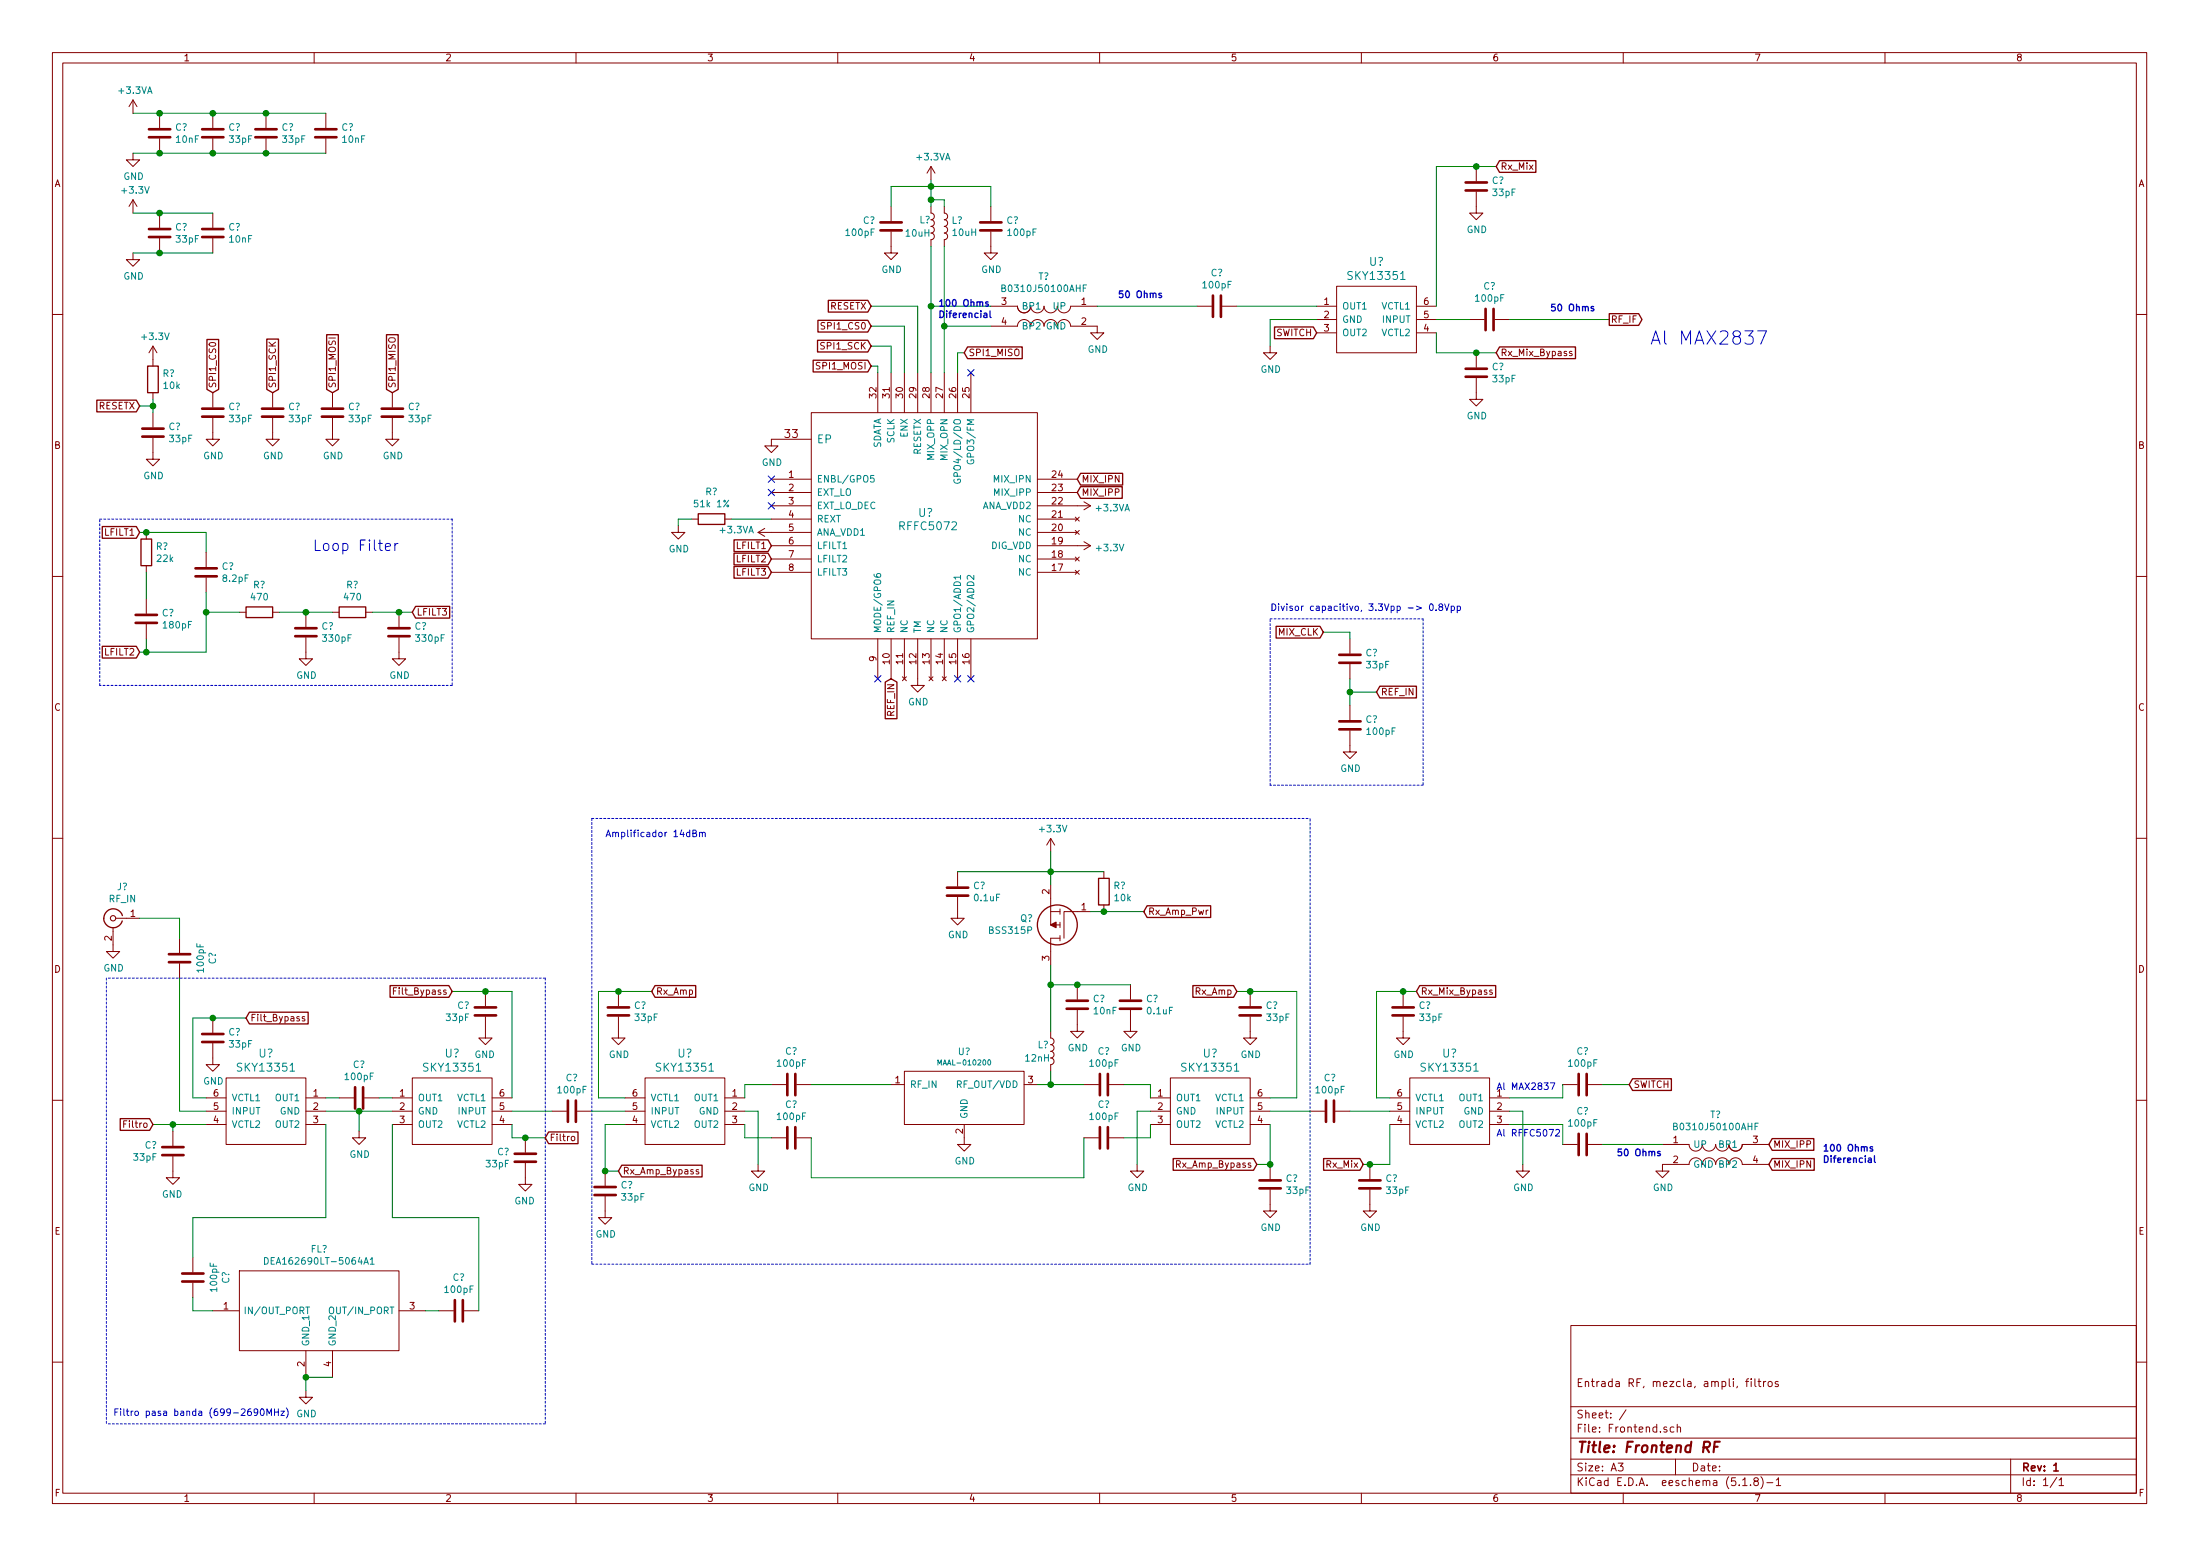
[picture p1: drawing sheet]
<svg xmlns="http://www.w3.org/2000/svg" width="420mm" height="297mm" viewBox="0 0 420 297" stroke-linecap="round" stroke-linejoin="round" font-family="sans-serif">
<g fill="none" stroke="#840000" stroke-width=".19">
<path d="M10 10h400v277h-400zM12 12h396v273.1h-396zM25.4 19.1l-.8 1.3M25.4 19.1v2.5M25.4 19.1l.8 1.3M60 10v2M110 10v2M160 10v2M210 10v2M260 10v2M310 10v2M360 10v2"/>
<path d="M25.4 29.2v1.3h1.3l-1.3 1.3-1.3-1.3h1.3M25.4 38.1v2.6M25.4 38.1l-.8 1.3M25.4 38.1l.8 1.3M30.5 21.6v2.8M30.5 26.5v2.7M40.6 21.6v2.8M40.6 26.5v2.7M50.8 21.6v2.8M50.8 26.5v2.7M62.2 21.6v2.8M62.2 26.5v2.7"/>
<path d="M170.2 39.4v2.8M177.8 39.4v1.3a.63 .63 0 0 1 .6 .6 .63 .63 0 0 1-.6 .6 .63 .63 0 0 1 .6 .7 .63 .63 0 0 1-.6 .6 .63 .63 0 0 1 .6 .7 .63 .63 0 0 1-.6 .6 .63 .63 0 0 1 .6 .6 .63 .63 0 0 1-.6 .7v1.2M177.8 31.8v2.5M177.8 31.8l-.8 1.3M177.8 31.8l.8 1.3M180.3 39.4v1.3a.63 .63 0 0 1 .7 .6 .63 .63 0 0 1-.7 .6 .63 .63 0 0 1 .7 .7 .63 .63 0 0 1-.7 .6 .63 .63 0 0 1 .7 .7 .63 .63 0 0 1-.7 .6 .63 .63 0 0 1 .7 .6 .63 .63 0 0 1-.7 .7v1.2M189.2 39.4v2.8M281.9 36.6v4.1h1.3l-1.3 1.2-1.2-1.2h1.2M281.9 31.8v2.8M25.4 48.3v1.3h1.3l-1.3 1.2-1.3-1.2h1.3M30.5 40.7v2.8M30.5 45.5v2.8"/>
<path d="M40.6 40.7v2.8M40.6 45.5v2.8M170.2 44.2v4.1h1.2l-1.2 1.3-1.3-1.3h1.3M189.2 58.5h5.1a1.27 1.27 0 0 0 1.3 1.2 1.27 1.27 0 0 0 1.2-1.2 1.27 1.27 0 0 0 1.3 1.2 1.27 1.27 0 0 0 1.3-1.2 1.27 1.27 0 0 0 1.3 1.2 1.27 1.27 0 0 0 1.2-1.2 1.27 1.27 0 0 0 1.3 1.2 1.27 1.27 0 0 0 1.3-1.2h5M189.2 44.2v4.1h1.3l-1.3 1.3-1.2-1.3h1.2M228.6 58.5h2.8M233.4 58.5h2.8M251.5 58.5h3.8M255.3 54.6h15.2v12.7h-15.2zM270.5 58.5h3.8M10 60h2M29.2 66.1l-.8 1.2"/>
<path d="M29.2 66.1v3.8M29.2 75v1.2M29.2 78.8v2.8M29.2 66.1l.8 1.2M40.6 79.8v4.1h1.3l-1.3 1.2-1.2-1.2h1.2M40.6 75v2.8M52.1 79.8v4.1h1.2l-1.2 1.2-1.3-1.2h1.3M52.1 75v2.8M63.5 79.8v4.1h1.3l-1.3 1.2-1.3-1.2h1.3M63.5 75v2.8M74.9 79.8v4.1h1.3l-1.3 1.2-1.2-1.2h1.2M74.9 75v2.8"/>
<path d="M154.9 78.8h43.2v43.2h-43.2zM157.5 61.6h-.5l-.2 .1 .1 .4 .6 .2v.3l-.2 .2h-.5M167.6 71.2v7.6M170.2 71.2v7.6M172.7 71.2v7.6M175.3 71.2v7.6M177.8 71.2v7.6M180.3 71.2v7.6M182.9 71.2v7.6M185.4 71.2v7.6M189.2 62.3h5.1a1.27 1.27 0 0 1 1.3-1.3 1.27 1.27 0 0 1 1.2 1.3 1.27 1.27 0 0 1 1.3-1.3 1.27 1.27 0 0 1 1.3 1.3M201.9 62.3a1.27 1.27 0 0 1 1.3-1.3 1.27 1.27 0 0 1 1.3 1.3h5v1.2h1.3l-1.3 1.3-1.2-1.3h1.2"/>
<path d="M242.6 66.1v1.2h1.2l-1.2 1.3-1.3-1.3h1.3M251.5 61h3.8M251.5 63.5h3.8M270.5 61h3.8M270.5 63.5h3.8M280.7 61h2.8M281.9 72.2v4h1.3l-1.3 1.3-1.2-1.3h1.2M281.9 67.3v2.8M285.5 61h2.8M300.2 67.1h-.3l-.2 .1 .1 .2 .4 .1v.4h-.5M408 60h2M29.2 83.6v4.1h1.3l-1.3 1.2-1.3-1.2h1.3"/>
<path d="M132.1 99.1h1.2M138.4 99.1h1.3M147.3 91.5h7.6M147.3 94h7.6M147.3 99.1h7.6M147.3 96.6h7.6M154.9 83.9h-7.6v1.2h1.3l-1.3 1.3-1.3-1.3h1.3M198.1 91.5h7.6M198.1 94h7.6M198.1 99.1h7.6M198.1 96.6h10.2M205.4 98.7l.7 .8"/>
<path d="M206.1 98.7l-.7 .8M207 95.8l1.3 .8M208.3 96.6l-1.3 .7M10 110h2M27.9 101.6v1.3M27.9 108v1.3M27.9 114.3v2.8M27.9 119.2v2.8M39.4 105.4v2.8M39.4 110.3v2.8M45.7 116.9h1.3M52.1 116.9h1.2"/>
<path d="M58.4 116.9v2.8M63.5 116.9h1.3M69.8 116.9h1.3M76.2 116.9v2.8M129.5 100.4v1.2h1.3l-1.3 1.3-1.2-1.3h1.2M144.8 101.6l1.2 .8M144.8 101.6h10.1M146 100.9l-1.2 .7M147.3 109.3h7.6M147.3 106.7h7.6M147.3 104.2h7.6M198.1 101.6h7.6"/>
<path d="M198.1 109.3h7.6M198.1 106.7h7.6M198.1 104.2h10.2M205.4 108.9l.7 .7M205.4 106.3l.7 .8M205.4 101.3l.7 .7M206.1 108.9l-.7 .7M206.1 106.3l-.7 .8M206.1 101.3l-.7 .7M207 103.4l1.3 .8M208.3 104.2l-1.3 .7M408 110h2"/>
<path d="M58.4 121.7v4.1h1.3l-1.3 1.2-1.3-1.2h1.3M76.2 121.7v4.1h1.3l-1.3 1.2-1.3-1.2h1.3M167.6 122v7.6M170.2 122v7.6M172.3 129.2l.8 .8M172.7 122v7.6M173.1 129.2l-.8 .8M175.3 122v8.8h1.2l-1.2 1.3-1.3-1.3h1.3M177.4 129.2l.8 .8M177.8 122v7.6M178.2 129.2l-.8 .8M180 129.2l.7 .8"/>
<path d="M180.3 122v7.6M180.7 129.2l-.7 .8M182.9 122v7.6M185.4 122v7.6M257.8 139.5v4h1.3l-1.3 1.3-1.3-1.3h1.3M257.8 122v2.8M257.8 126.8v2.8M257.8 134.7v2.8M10 160h2M21.6 177.1v4.5h1.3l-1.3 1.3-1.3-1.3h1.3M22.1 175.3h4.6M34.3 179.1v2.8"/>
<path d="M182.9 171.2v4.1h1.2l-1.2 1.3-1.3-1.3h1.3M182.9 166.4v2.8M200.7 160.1v2.5M200.7 168.9v7.7h1.7M200.7 174h1.7M200.7 160.1l-.8 1.2M200.7 160.1l.7 1.2M202.4 179.1h-1.7v5.1M202.4 173.5v1M202.4 176.1v1M202.4 178.6v1M208.3 174h-5.1v5.1"/>
<path d="M210.8 166.4v1.3M210.8 172.8v1.2M230.7 173.7l-.3 .3M408 160h2M34.3 183.9v2.8M40.6 199.2v4h1.3l-1.3 1.3-1.2-1.3h1.2M40.6 194.3v2.8M58.2 194.1h-.3l-.2 .1 .1 .2 .4 .1v.4h-.5M75.1 189.2h.5M75.7 188.6h-.6v1.2M92.7 194.1v4.1h-1.3l1.3 1.2 1.3-1.2h-1.3M92.7 189.3v2.8"/>
<path d="M118.1 194.1v4.1h1.3l-1.3 1.2-1.3-1.2h1.3M118.1 189.3v2.8M200.7 196.9v1.3a.63 .63 0 0 1 .6 .6 .63 .63 0 0 1-.6 .6 .63 .63 0 0 1 .6 .7 .63 .63 0 0 1-.6 .6 .63 .63 0 0 1 .6 .6 .63 .63 0 0 1-.6 .7 .63 .63 0 0 1 .6 .6 .63 .63 0 0 1-.6 .6v1.3M205.7 192.8v4.1h1.3l-1.3 1.3-1.2-1.3h1.2M205.7 188v2.8M215.9 192.8v4.1h1.3l-1.3 1.3-1.3-1.3h1.3M215.9 188v2.8M238.8 194.1v4.1h1.2l-1.2 1.2-1.3-1.2h1.3M238.8 189.3v2.8M268 194.1v4.1h1.2l-1.2 1.2-1.3-1.2h1.3M268 189.3v2.8M285 189h-.3l-.2 .2 .1 .1 .4 .2v.3h-.5"/>
<path d="M10 210h2M33 215.9v2.8M39.4 209.6h3.8M39.4 212.1h3.8M39.4 214.7h3.8M43.2 205.8h15.2v12.7h-15.2zM58.4 209.6h3.8M58.4 212.1h3.8M58.4 214.7h3.8M64.8 209.6h2.8M68.6 215.9v1.3h1.2l-1.2 1.3-1.3-1.3h1.3M69.6 209.6h2.8"/>
<path d="M74.9 209.6h3.8M74.9 212.1h3.8M74.9 214.7h3.8M78.7 205.8h15.3v12.7h-15.3zM94 209.6h3.8M94 212.1h3.8M94 214.7h3.8M100.3 217.2v2.8M105.4 212.1h2.8M109.2 217l.3-.1 .3 .3-.1 .5-.4 .1-.2-.3zM110.2 212.1h2.8M119.4 209.6h3.8"/>
<path d="M119.4 212.1h3.8M119.4 214.7h3.8M123.2 205.8h15.2v12.7h-15.2zM138.4 209.6h3.8M138.4 212.1h3.8M138.4 214.7h3.8M147.3 207h2.8M147.3 217.2h2.8M152.1 207h2.8M152.1 217.2h2.8M170.2 207h2.5M172.7 204.5h22.9v10.2h-22.9z"/>
<path d="M184.1 214.7v3.8h1.3l-1.3 1.2-1.2-1.2h1.2M195.6 207h2.5M207 207h2.8M207 217.2h2.8M211.8 207h2.8M211.8 217.2h2.8M219.7 209.6h3.8M219.7 212.1h3.8M219.7 214.7h3.8M223.5 205.8h15.3v12.7h-15.3zM238.8 209.6h3.8M238.8 212.1h3.8"/>
<path d="M238.8 214.7h3.8M250.2 212.1h2.8M255 212.1h2.8M265.4 209.6h3.8M265.4 212.1h3.8M265.4 214.7h3.8M269.2 205.8h15.3v12.7h-15.3zM284.5 209.6h3.8M284.5 212.1h3.8M284.5 214.7h3.8M298.4 207h2.8M298.4 218.5h2.8"/>
<path d="M303.3 207h2.8M303.3 218.5h2.8M317.5 218.5h5.1a1.27 1.27 0 0 0 1.2 1.2 1.27 1.27 0 0 0 1.3-1.2 1.27 1.27 0 0 0 1.3 1.2 1.27 1.27 0 0 0 1.3-1.2 1.27 1.27 0 0 0 1.2 1.2 1.27 1.27 0 0 0 1.3-1.2 1.27 1.27 0 0 0 1.3 1.2 1.27 1.27 0 0 0 1.2-1.2h5.1M408 210h2M33 220.8v4h-1.3l1.3 1.3 1.3-1.3h-1.3M100.3 222v4.1h-1.2l1.2 1.3 1.3-1.3h-1.3M115.6 228.4v4h1.2l-1.2 1.3-1.3-1.3h1.3M115.6 223.6v2.8M133.4 223.3h-.3l-.2 .2 .1 .1 .4 .2v.3h-.5M144.8 222.3v1.3h1.2l-1.2 1.2-1.3-1.2h1.3M217.2 222.3v1.3h1.2l-1.2 1.2-1.3-1.2h1.3M238.9 222.1l-.3-.1-.2 .2v.2l.5 .1v.3h-.5"/>
<path d="M242.6 227.1v4.1h1.2l-1.2 1.2-1.3-1.2h1.3M242.6 222.3v2.8M261.6 227.1v4.1h1.3l-1.3 1.2-1.3-1.2h1.3M261.6 222.3v2.8M290.8 222.3v1.3h1.3l-1.3 1.2-1.2-1.2h1.2M325.1 222.3a1.27 1.27 0 0 0-1.3-1.3 1.27 1.27 0 0 0-1.2 1.3h-5.1v1.3h1.3l-1.3 1.2-1.3-1.2h1.3M327.7 222.3a1.27 1.27 0 0 1 1.2-1.3 1.27 1.27 0 0 1 1.3 1.3 1.27 1.27 0 0 1 1.3-1.3 1.27 1.27 0 0 1 1.2 1.3h5.1M36.8 240.1v2.8M36.8 244.9v2.8M40.6 250.2h5.1M45.7 242.6h30.5v15.2h-30.5zM58.4 257.8v5.1"/>
<path d="M63.5 257.8v5.1M76.2 250.2h5.1M83.8 250.2h2.8M88.6 250.2h2.8M300 253h108v32.1h-108zM10 260h2M58.4 265.5v1.2h1.3l-1.3 1.3-1.3-1.3h1.3M300 278.5h108M300 274.5h108M300 268.5h108M309 279.3h1l-.5 .6 .4 .1v.7l-.2 .1-.7-.1M310.5 269.1l-1.2 2"/>
<path d="M318.3 272.5l-.3-.1-.2 .2v.2l.5 .2v.3h-.5M319.7 272.5l-.4-.1-.3 .3 .1 .6h.6M320 278.5v3M320.3 272.5l.2-.1 .4 .1 .1 .9M320.3 271.9v1.5M333.4 263.7h.6M334 263.2l-.3 .1-.1 .1v1.3M334.4 263.2v.2M334.4 263.7v1M335.2 263.2v1.3l.2 .2M335.7 263.7h.6M335.9 263.2v1.3l.4 .2"/>
<path d="M336.8 263.7v1M337.2 263.7l-.4 .3M337.7 263.8l.2-.1 .5 .1v.8l-.2 .1-.5-.1zM339.6 263.8a.37 .37 0 0 0-.6 .1l.1 .2 .5 .2v.1l-.2 .3-.4-.1M384 278.5v6.6M408 260h2M60 285.1v1.9M110 285.1v1.9M160 285.1v1.9M210 285.1v1.9M260 285.1v1.9M300 281.5h108"/>
<path d="M310 285.1v1.9M332.8 282.5l.4-.4v1.5M332.8 283.6h.9M334.3 283.5v.1M335.2 282.7l-.3-.2 .1-.2 .2-.2 .5 .1 .1 .2-.1 .2-.5 .1-.3 .3 .1 .5 .2 .1h.3l.3-.3v-.3l-.3-.3M336.3 281.9a1.71 1.71 0 0 1 0 2.3M337.4 283h1.2M339.2 282.5l.4-.4v1.5M339.2 283.6h.9M360 285.1v1.9M392.8 282l-1.3 2M393.2 282.5l.5-.4v1.5"/>
<path d="M393.2 283.6h.9"/>
</g>
<path d="M392.2 279.7l.5-.4v1.5M392.2 280.8h.9" fill="none" stroke="#840000" stroke-width=".3"/>
<path d="M325.3 276.3h.8a.57 .57 0 0 0 .5-.5 .57 .57 0 0 0-.3-.6h-.8l-.3 2M327.4 276.2h.6M328.4 275.2h-.9l-.2 2" fill="none" stroke="#840000" stroke-width=".41"/>
<g fill="none" stroke="#840000" stroke-width=".51">
<path d="M28.4 26.2h4.1M28.4 24.7h4.1M38.6 26.2h4.1M38.6 24.7h4.1M48.8 26.2h4M48.8 24.7h4M60.2 26.2h4.1M60.2 24.7h4.1M279.9 36.4h4.1M279.9 34.8h4.1M28.4 45.2h4.1M28.4 43.7h4.1"/>
<path d="M38.6 45.2h4.1M38.6 43.7h4.1M168.1 44h4.1M168.1 42.5h4.1M187.2 44h4.1M187.2 42.5h4.1M231.6 56.4v4.1M233.2 56.4v4.1M283.7 59v4M285.2 59v4M38.6 79.5h4.1M38.6 78h4.1"/>
<path d="M50 79.5h4.1M50 78h4.1M61.5 79.5h4M61.5 78h4M72.9 79.5h4.1M72.9 78h4.1M279.9 71.9h4.1M279.9 70.4h4.1M27.2 83.3h4M27.2 81.8h4M25.9 118.9h4.1M25.9 117.4h4.1"/>
<path d="M37.3 110h4.1M37.3 108.5h4.1M56.4 119.9h4.1M74.2 119.9h4M56.4 121.4h4.1M74.2 121.4h4M255.8 139.2h4M255.8 137.7h4M255.8 126.5h4M255.8 125h4M180.8 171h4.1M180.8 169.5h4.1"/>
<path d="M32.3 182.2h4M32.3 183.7h4M38.6 198.9h4.1M38.6 197.4h4.1M90.7 193.8h4M90.7 192.3h4M116.1 193.8h4M116.1 192.3h4M203.7 192.6h4.1M203.7 191h4.1M213.9 192.6h4M213.9 191h4"/>
<path d="M236.7 193.8h4.1M236.7 192.3h4.1M265.9 193.8h4.1M265.9 192.3h4.1M31 219h4.1M67.8 207.6v4M69.3 207.6v4M108.5 210.1v4.1M110 210.1v4.1M150.4 205v4.1M150.4 215.2v4M151.9 205v4.1"/>
<path d="M151.9 215.2v4M210.1 205v4.1M210.1 215.2v4M211.6 205v4.1M211.6 215.2v4M253.2 210.1v4.1M254.8 210.1v4.1M301.5 205v4.1M301.5 216.4v4.1M303 205v4.1M303 216.4v4.1M31 220.5h4.1"/>
<path d="M98.3 221.8h4.1M98.3 220.3h4.1M113.5 228.1h4.1M113.5 226.6h4.1M240.5 226.9h4.1M240.5 225.3h4.1M259.6 226.9h4.1M259.6 225.3h4.1M34.8 243.1h4.1M34.8 244.6h4.1M86.9 248.2v4.1M88.4 248.2v4.1"/>
</g>
<g fill="none" stroke="#008484" stroke-width=".19">
<path d="M191.3 55h.6v-.5l-.6-.1v1.3h.5l.3-.3v-.2l-.3-.2M206.9 55h.4M207.5 54.4h-.6v1.3M267.5 53.4h.9M166.9 90.8h-.6l-.1 .6 .2-.2 .5 .1v.6l-.2 .1-.5-.1M182.2 91.5a.59 .59 0 0 0 .6 .8 .59 .59 0 0 0 .6-.8h-.5v.2M184.8 87.8a.59 .59 0 0 0 .6 .8 .59 .59 0 0 0 .5-.8h-.5v.2M166.9 109.6l.1 .4a.87 .87 0 0 0 1.2 0l-.1-.5h-.6l-.1 .5 .3 .2M183.4 110.2h-1.2l.3 .4M183.4 109.8v.8M186 109.8v.8l-.9-.8-.4 .3 .1 .5M55.4 204.5h.9"/>
<path d="M91 204.5h.8M135.4 204.5h.9M179.1 203.3v-1l.4 .7 .3-.7v1M188.8 202.4l.1-.1a.53 .53 0 0 1 .3 .5 .53 .53 0 0 1-.3 .5 .68 .68 0 0 1-.1-.9zM235.7 204.5h.9M281.5 204.5h.8M319.6 215h.6v-.5l-.6-.1v1.3h.5l.3-.2v-.2l-.3-.3M335.2 215h.4M335.8 214.4h-.6v1.3M50.5 240.1a.64 .64 0 0 1 .7 .6 .64 .64 0 0 1-.7 .6zM58.4 249.5h.7M62.9 249.7l.3-.2a.44 .44 0 0 1 .5 .4v.7l-.5 .2-.3-.2z"/>
<path d="M69.5 241.3l.4-1.2 .5 1.2M70.7 240.4l.4-.3v1.2M70.7 241.3h.8"/>
</g>
<g fill="none" stroke="#840000" stroke-width=".25">
<path d="M286.4 30.7h6.9v2.2h-6.9l-.7-1.1zM158.2 57.3h7.5l.7 1.2-.7 1.1h-7.5zM307.3 59.9h5.7l.6 1.1-.6 1.1h-5.7zM18.5 76.4h7.5l.7 1.1-.7 1.1h-7.5zM28.2 69.9h2v5.1h-2zM39.5 64.8h2.3v9.5l-1.2 .7-1.1-.7zM51 64.7h2.2v9.6l-1.1 .7-1.1-.7zM62.4 63.9h2.2v10.4l-1.1 .7-1.1-.7zM73.8 63.9h2.2v10.4l-1.1 .7-1.1-.7zM155.3 68.8h10.4l.7 1.1-.7 1.1h-10.4zM156.1 65h9.6l.7 1.1-.7 1.1h-9.6zM156.2 61.1h9.5l.7 1.2-.7 1.1h-9.5z"/>
<path d="M184.8 66.2h10.4v2.3h-10.4l-.7-1.2zM243.4 62.4h7.4l.7 1.1-.7 1.2h-7.4zM286.4 66.2h14.5v2.3h-14.5l-.7-1.2zM133.3 98.1h5.1v2h-5.1zM206.4 90.4h8v2.2h-8l-.7-1.1zM206.4 92.9h7.9v2.2h-7.9l-.7-1.1zM19.5 100.5h6.5l.7 1.1-.7 1.2h-6.5zM26.9 102.9h2.1v5.1h-2.1zM47 115.9h5.1v2h-5.1zM64.8 115.9h5v2h-5zM79.4 115.8h6.5v2.2h-6.5l-.7-1.1zM140.2 103.1h6.5l.6 1.1-.6 1.1h-6.5z"/>
<path d="M140.2 105.6h6.5l.6 1.1-.6 1.1h-6.5zM140.2 108.1h6.5l.6 1.2-.6 1.1h-6.5zM243.7 119.6h8.4l.6 1.1-.6 1.1h-8.4zM19.5 123.4h6.5l.7 1.1-.7 1.1h-6.5zM169.1 130.2l1.1-.6 1.1 .6v7h-2.2zM263.5 131h7v2.2h-7l-.6-1.1zM23.4 174.8a1.8 1.8 0 0 0-2.8-1 1.8 1.8 0 0 0 0 2.9 1.8 1.8 0 0 0 2.7-.9M209.8 167.7h2v5.1h-2zM219.1 172.9h12.1v2.2h-12.1l-.7-1.1zM47.6 193.2h11.3v2.3h-11.3l-.6-1.2zM74.5 188.1h11.2l.7 1.2-.7 1.1h-11.2zM125.1 188.1h7.8v2.3h-7.8l-.6-1.1z"/>
<path d="M227.8 188.1h7.8l.6 1.2-.6 1.1h-7.8zM271.1 188.1h14.5v2.3h-14.5l-.6-1.1zM23 213.5h5.6l.6 1.2-.6 1.1h-5.6zM104.8 216.1h5.6v2.2h-5.6l-.7-1.1zM311.8 205.9h7.4v2.3h-7.4l-.7-1.2zM338.5 217.4h7.9v2.2h-7.9l-.7-1.1zM118.7 222.4h15.4v2.3h-15.4l-.6-1.1zM224.1 221.2h15.3l.6 1.1-.6 1.1h-15.3zM252.8 221.2h6.9l.6 1.1-.6 1.1h-6.9zM338.5 221.2h8v2.2h-8l-.7-1.1z"/>
<circle cx="201.9" cy="176.6" r="3.8"/>
</g>
<path d="M200.7 176.6l1-.5v1z" fill="#840000" stroke="#840000" stroke-width=".25"/>
<circle cx="21.6" cy="175.3" r=".51" fill="none" stroke="#840000" stroke-width=".2"/>
<g fill="none" stroke="#0000c2" stroke-width=".19" stroke-dasharray=".4 .4">
<path d="M19 99.1h67.4M86.4 99.1v31.7M242.6 118.1h29.2M271.8 118.1v31.8M19 130.8v-31.7M86.4 130.8h-67.4M113 156.2v85.1M113 156.2h137.2M242.6 149.9v-31.8M271.8 149.9h-29.2M20.3 186.7v85.1M104.1 186.7v85.1"/>
<path d="M104.1 186.7h-83.8M113 241.3h137.2M250.2 241.3v-85.1M104.1 271.8h-83.8"/>
</g>
<g fill="none" stroke="#008400" stroke-width=".19">
<path d="M25.4 29.2h36.8M25.4 21.6h36.8M170.2 39.4v-3.8h19v3.8M177.8 34.3v5.1M177.8 38.1h2.5v1.3M285.7 31.8h-11.4v26.7M25.4 48.3h15.2M25.4 40.7h15.2M166.4 58.5h8.9v12.7M177.8 58.5h11.4M177.8 47v24.2M180.3 47v24.2"/>
<path d="M209.5 58.5h19.1M236.2 58.5h15.3M26.7 77.5h2.5M29.2 76.2v2.6M166.4 66.1h3.8v5.1M166.4 62.3h6.3v8.9M166.4 69.9h1.2v1.3M180.3 62.3h8.9M184.1 67.3h-1.2v3.9M251.5 61h-8.9v5.1M274.3 63.5v3.8h11.4M274.3 61h6.4"/>
<path d="M288.3 61h19M132.1 99.1h-2.6v1.3M139.7 99.1h7.6M26.7 101.6h12.7v3.8M27.9 109.3v5M39.4 113.1v11.4h-12.7M39.4 116.9h6.3M53.3 116.9h10.2M71.1 116.9h7.6M27.9 122v2.5M252.7 120.7h5.1v1.3M257.8 129.6v5.1"/>
<path d="M257.8 132.1h5.1M26.7 175.3h7.6v3.8M182.9 166.4h27.9M200.7 162.6v6.3M208.3 174h10.1M34.3 186.7v25.4h5.1M47 194.3h-10.2v15.3h2.6M86.4 189.3h11.4v20.3M124.5 189.3h-10.2v20.3h5.1M200.7 184.2v12.7M200.7 188h15.2M236.2 189.3h11.4v20.3h-5"/>
<path d="M270.5 189.3h-7.6v20.3h2.5M29.2 214.7h10.2M33 214.7v1.2M62.2 212.1h12.7M62.2 209.6h2.6M62.2 214.7v17.7h-25.4v7.7M68.6 212.1v3.8M72.4 209.6h2.5M74.9 214.7v17.7h16.5v17.8M97.8 212.1h7.6M97.8 214.7v2.5h6.3M113 212.1h6.4"/>
<path d="M119.4 214.7h-3.8v8.9h2.5M142.2 212.1h2.6v10.2M142.2 214.7v2.5h5.1M147.3 207h-5.1v2.6M154.9 207h15.3M154.9 217.2v7.6h52.1v-7.6M198.1 207h8.9M200.7 204.5v2.5M214.6 207h5.1v2.6M219.7 212.1h-2.5v10.2M219.7 214.7v2.5h-5.1M242.6 212.1h7.6"/>
<path d="M242.6 214.7v7.6h-2.6M257.8 212.1h7.6M265.4 214.7v7.6h-5.1M288.3 212.1h2.5v10.2M288.3 214.7h10.1v3.8M298.4 207v2.6h-10.1M306.1 207h5M306.1 218.5h11.4M36.8 247.7v2.5h3.8M81.3 250.2h2.5M63.5 262.9h-5.1v2.6"/>
</g>
<g fill="none" stroke="#0000c2" stroke-width=".19">
<path d="M315.4 65.7l.8-2.5 .8 2.5M315.6 65h1.2M73.6 104.4l1-.2-.1-.4-.6-.1-.3 .3 .1 1 .2 .1 .6-.1M75.4 103.7v1.4M76 103.7l-.4 .1-.2 .3M273.1 115.4l.2-.1a.69 .69 0 0 1 .4 .6 .69 .69 0 0 1-.4 .6l-.3-.4zM274.3 116.4v.1M275.1 115.8l-.3-.3 .3-.2h.2l.2 .2v.2l-.6 .2-.1 .2v.2l.3 .2h.3l.1-.2v-.2l-.2-.3M275.9 115.3l.4 1.2 .4-1.2M277.2 115.8l.3-.1 .3 .2-.2 .6h-.4M277.2 115.7v1.3M278.3 115.8l.4-.1 .2 .2-.1 .6h-.5"/>
<path d="M278.3 115.7v1.3M132.3 159.1l.6-.1 .1-.2-.1-.2-.6-.1v1.2h.5l.2-.1v-.3l-.3-.2M133.6 159l.2-.1h.3v.8M133.6 158.9v.8M134.1 159.1l.2-.2h.3l.1 .8M296.1 206.7h.9l-.6 1.3M297.1 215.7l.5-.1 .2 .4-.7 .9h.7M49.2 269.5l-.2 .2h-.4v-.6l.4-.2 .2 .3v.7l-.2 .3h-.4M49.8 269.1l.2-.2a.67 .67 0 0 1 .5 .7 .67 .67 0 0 1-.5 .6l-.3-.5zM51 270.2v-1.3l.4 1 .4-1v1.3M52.4 268.9v1.3M52.4 269.6h.8"/>
<path d="M53.2 268.9v1.3M53.6 269.4h.7l-.7 .8h.7M54.7 268.8a1.47 1.47 0 0 1 0 1.9"/>
</g>
<path d="M188.7 57.7l-.3-.1-.2 .2 .1 .2 .4 .1v.3h-.5M189.1 59.3v1.1l.2 .2M221.8 56h-.3l-.2 .1 .1 .2 .4 .2v.3h-.5M304.3 58.6l-.3-.1-.1 .2v.2l.4 .1v.3h-.4M317 219.8h-.3l-.1 .2v.2l.4 .1v.3h-.4M357.6 219l-.3-.1-.2 .2 .1 .2 .4 .1v.3h-.5M358 220.6v1.1l.2 .2" fill="none" stroke="#0000c2" stroke-width=".25"/>
<g fill="#008400" stroke="#008400" stroke-width=".25">
<circle cx="281.9" cy="31.8" r=".51"/>
<circle cx="58.4" cy="262.9" r=".51"/>
<circle cx="281.9" cy="67.3" r=".51"/>
<circle cx="200.7" cy="207" r=".51"/>
<circle cx="200.7" cy="188" r=".51"/>
<circle cx="200.7" cy="166.4" r=".51"/>
<circle cx="210.8" cy="174" r=".51"/>
<circle cx="50.8" cy="21.6" r=".51"/>
<circle cx="180.3" cy="62.3" r=".51"/>
<circle cx="177.8" cy="58.5" r=".51"/>
<circle cx="261.6" cy="222.3" r=".51"/>
<circle cx="242.6" cy="222.3" r=".51"/>
<circle cx="238.8" cy="189.3" r=".51"/>
<circle cx="30.5" cy="40.7" r=".51"/>
<circle cx="257.8" cy="132.1" r=".51"/>
<circle cx="177.8" cy="38.1" r=".51"/>
<circle cx="177.8" cy="35.6" r=".51"/>
<circle cx="58.4" cy="116.9" r=".51"/>
<circle cx="39.4" cy="116.9" r=".51"/>
<circle cx="268" cy="189.3" r=".51"/>
<circle cx="50.8" cy="29.2" r=".51"/>
<circle cx="40.6" cy="29.2" r=".51"/>
<circle cx="40.6" cy="21.6" r=".51"/>
<circle cx="30.5" cy="29.2" r=".51"/>
<circle cx="29.2" cy="77.5" r=".51"/>
<circle cx="30.5" cy="21.6" r=".51"/>
<circle cx="30.5" cy="48.3" r=".51"/>
<circle cx="76.2" cy="116.9" r=".51"/>
<circle cx="27.9" cy="101.6" r=".51"/>
<circle cx="27.9" cy="124.5" r=".51"/>
<circle cx="205.7" cy="188" r=".51"/>
<circle cx="92.7" cy="189.3" r=".51"/>
<circle cx="118.1" cy="189.3" r=".51"/>
<circle cx="33" cy="214.7" r=".51"/>
<circle cx="115.6" cy="223.6" r=".51"/>
<circle cx="100.3" cy="217.2" r=".51"/>
<circle cx="40.6" cy="194.3" r=".51"/>
<circle cx="68.6" cy="212.1" r=".51"/>
</g>
<g fill="none" stroke="#000084" stroke-width=".19">
<path d="M184.8 70.5l1.2 1.3M186 70.5l-1.2 1.3M146.7 95.9l1.2 1.3M146.7 93.4l1.2 1.2M146.7 90.9l1.2 1.2M147.9 95.9l-1.2 1.3M147.9 93.4l-1.2 1.2M147.9 90.9l-1.2 1.2M167 129l1.2 1.2M168.2 129l-1.2 1.2M182.3 129l1.2 1.2M183.5 129l-1.2 1.2"/>
<path d="M184.8 129l1.2 1.2M186 129l-1.2 1.2"/>
</g>
<text font-size="3.5" fill="#0000c2" x="317.6" y="65.8">Al MAX2837</text>
<text font-size="2.8" fill="#0000c2" x="59.7" y="105.2">Loop Filter</text>
<text font-size="2.8" fill="#840000" x="301" y="277.3">Title: Frontend RF</text>
<g font-size="2.1" fill="#008484">
<text x="257.8" y="53.4">SKY13351</text>
<text x="261.5" y="50.7">U?</text>
<text x="156" y="84.6">EP</text>
<text x="172.1" y="101.2">RFFC5072</text>
<text x="175.4" y="98.7">U?</text>
<text x="49.4" y="201.9">U?</text>
<text x="85" y="201.9">U?</text>
<text x="129.4" y="201.9">U?</text>
<text x="229.7" y="201.9">U?</text>
<text x="275.5" y="201.9">U?</text>
<text x="45.7" y="204.6">SKY13351</text>
<text x="81.2" y="204.6">SKY13351</text>
<text x="125.7" y="204.6">SKY13351</text>
<text x="226" y="204.6">SKY13351</text>
<text x="271.7" y="204.6">SKY13351</text>
</g>
<g font-size="2.1" fill="#840000">
<text x="150" y="83.6">33</text>
<text x="301" y="264.8">Entrada RF, mezcla, ampli, filtros</text>
<text x="301" y="273.5">File: Frontend.sch</text>
<text x="301" y="270.8">Sheet: /</text>
<text x="301" y="280.9">Size: A3</text>
<text x="323" y="280.9">Date:</text>
<text x="386" y="280.9">Rev: 1</text>
<text x="301" y="283.7">KiCad E.D.A. eeschema (5.1.8)-1</text>
<text x="386" y="283.7">Id: 1/1</text>
</g>
<g font-size="1.8" fill="#840000">
<text x="35" y="11.7">1</text>
<text x="85" y="11.7">2</text>
<text x="135" y="11.7">3</text>
<text x="185" y="11.7">4</text>
<text x="235" y="11.7">5</text>
<text x="285" y="11.7">6</text>
<text x="335" y="11.7">7</text>
<text x="385" y="11.7">8</text>
<text x="10.4" y="35.7">A</text>
<text x="286.5" y="32.4">Rx_Mix</text>
<text x="408.4" y="35.7">A</text>
<text x="158.5" y="59.1">RESETX</text>
<text x="191.3" y="58.2">3</text>
<text x="206.5" y="58.2">1</text>
<text x="252.9" y="58.2">1</text>
<text x="271.9" y="58.2">6</text>
<text x="157.3" y="62.9">SPI1_CS0</text>
<text x="191.3" y="62">4</text>
<text x="206.5" y="62">2</text>
<text x="243.7" y="64.2">SWITCH</text>
<text x="252.9" y="60.7">2</text>
<text x="252.9" y="63.3">3</text>
<text x="271.9" y="63.3">4</text>
<text x="271.9" y="60.7">5</text>
<text x="307.6" y="61.6">RF_IF</text>
<text x="156.2" y="70.5">SPI1_MOSI</text>
<text x="157" y="66.7">SPI1_SCK</text>
<text x="184.9" y="68">SPI1_MISO</text>
<text x="286.5" y="68">Rx_Mix_Bypass</text>
<text x="41.3" y="74.2" transform="rotate(-90 41.3 74.2)">SPI1_CS0</text>
<text x="52.7" y="74.2" transform="rotate(-90 52.7 74.2)">SPI1_SCK</text>
<text x="64.1" y="74.2" transform="rotate(-90 64.1 74.2)">SPI1_MOSI</text>
<text x="75.6" y="74.2" transform="rotate(-90 75.6 74.2)">SPI1_MISO</text>
<text x="167.4" y="75.9" transform="rotate(-90 167.4 75.9)">32</text>
<text x="169.9" y="75.9" transform="rotate(-90 169.9 75.9)">31</text>
<text x="172.5" y="75.9" transform="rotate(-90 172.5 75.9)">30</text>
<text x="175" y="75.9" transform="rotate(-90 175 75.9)">29</text>
<text x="177.5" y="75.9" transform="rotate(-90 177.5 75.9)">28</text>
<text x="180.1" y="75.9" transform="rotate(-90 180.1 75.9)">27</text>
<text x="182.6" y="75.9" transform="rotate(-90 182.6 75.9)">26</text>
<text x="185.2" y="75.9" transform="rotate(-90 185.2 75.9)">25</text>
<text x="18.8" y="78.1">RESETX</text>
<text x="10.4" y="85.7">B</text>
<text x="408.4" y="85.7">B</text>
<text x="150.6" y="91.2">1</text>
<text x="150.6" y="93.8">2</text>
<text x="201" y="93.8">23</text>
<text x="201" y="91.2">24</text>
<text x="206.5" y="92.1">MIX_IPN</text>
<text x="206.5" y="94.7">MIX_IPP</text>
<text x="150.6" y="96.3">3</text>
<text x="150.6" y="98.8">4</text>
<text x="150.6" y="101.4">5</text>
<text x="201" y="101.4">20</text>
<text x="201" y="98.8">21</text>
<text x="201" y="96.3">22</text>
<text x="20.1" y="102.3">LFILT1</text>
<text x="140.7" y="104.8">LFILT1</text>
<text x="140.7" y="107.4">LFILT2</text>
<text x="150.6" y="103.9">6</text>
<text x="150.6" y="106.5">7</text>
<text x="201" y="106.5">18</text>
<text x="201" y="103.9">19</text>
<text x="140.7" y="109.9">LFILT3</text>
<text x="150.6" y="109">8</text>
<text x="201" y="109">17</text>
<text x="79.5" y="117.5">LFILT3</text>
<text x="20.1" y="125.1">LFILT2</text>
<text x="244.2" y="121.3">MIX_CLK</text>
<text x="167.4" y="126.2" transform="rotate(-90 167.4 126.2)">9</text>
<text x="169.9" y="126.7" transform="rotate(-90 169.9 126.7)">10</text>
<text x="172.5" y="126.7" transform="rotate(-90 172.5 126.7)">11</text>
<text x="175" y="126.7" transform="rotate(-90 175 126.7)">12</text>
<text x="177.5" y="126.7" transform="rotate(-90 177.5 126.7)">13</text>
<text x="180.1" y="126.7" transform="rotate(-90 180.1 126.7)">14</text>
<text x="182.6" y="126.7" transform="rotate(-90 182.6 126.7)">15</text>
<text x="185.2" y="126.7" transform="rotate(-90 185.2 126.7)">16</text>
<text x="10.4" y="135.7">C</text>
<text x="170.8" y="136.7" transform="rotate(-90 170.8 136.7)">REF_IN</text>
<text x="263.7" y="132.8">REF_IN</text>
<text x="408.4" y="135.7">C</text>
<text x="200.4" y="170.7" transform="rotate(-90 200.4 170.7)">2</text>
<text x="206.5" y="173.8">1</text>
<text x="21.3" y="179.6" transform="rotate(-90 21.3 179.6)">2</text>
<text x="24.9" y="175">1</text>
<text x="219.2" y="174.7">Rx_Amp_Pwr</text>
<text x="10.4" y="185.7">D</text>
<text x="200.4" y="183.4" transform="rotate(-90 200.4 183.4)">3</text>
<text x="408.4" y="185.7">D</text>
<text x="75.6" y="189.9">Filt_Bypass</text>
<text x="125.2" y="189.9">Rx_Amp</text>
<text x="228.3" y="189.9">Rx_Amp</text>
<text x="271.3" y="189.9">Rx_Mix_Bypass</text>
<text x="47.8" y="195">Filt_Bypass</text>
<text x="40.8" y="209.3">6</text>
<text x="59.8" y="209.3">1</text>
<text x="76.4" y="209.3">1</text>
<text x="95.4" y="209.3">6</text>
<text x="120.8" y="209.3">6</text>
<text x="139.9" y="209.3">1</text>
<text x="171" y="206.8">1</text>
<text x="196.4" y="206.8">3</text>
<text x="221.1" y="209.3">1</text>
<text x="240.2" y="209.3">6</text>
<text x="266.9" y="209.3">6</text>
<text x="311.9" y="207.7">SWITCH</text>
<text x="24" y="215.3">Filtro</text>
<text x="40.8" y="214.4">4</text>
<text x="40.8" y="211.9">5</text>
<text x="59.8" y="211.9">2</text>
<text x="59.8" y="214.4">3</text>
<text x="76.4" y="211.9">2</text>
<text x="76.4" y="214.4">3</text>
<text x="95.4" y="214.4">4</text>
<text x="95.4" y="211.9">5</text>
<text x="120.8" y="214.4">4</text>
<text x="120.8" y="211.9">5</text>
<text x="139.9" y="211.9">2</text>
<text x="139.9" y="214.4">3</text>
<text x="221.1" y="211.9">2</text>
<text x="221.1" y="214.4">3</text>
<text x="240.2" y="214.4">4</text>
<text x="240.2" y="211.9">5</text>
<text x="266.9" y="214.4">4</text>
<text x="266.9" y="211.9">5</text>
<text x="285.9" y="211.9">2</text>
<text x="285.9" y="214.4">3</text>
<text x="104.9" y="217.8">Filtro</text>
<text x="183.9" y="216.4" transform="rotate(-90 183.9 216.4)">2</text>
<text x="319.6" y="218.2">1</text>
<text x="334.8" y="218.2">3</text>
<text x="338.6" y="219.1">MIX_IPP</text>
<text x="118.9" y="224.2">Rx_Amp_Bypass</text>
<text x="224.8" y="222.9">Rx_Amp_Bypass</text>
<text x="253.4" y="222.9">Rx_Mix</text>
<text x="319.6" y="222">2</text>
<text x="334.8" y="222">4</text>
<text x="338.6" y="222.9">MIX_IPN</text>
<text x="10.4" y="235.7">E</text>
<text x="408.4" y="235.7">E</text>
<text x="42.7" y="250">1</text>
<text x="78.3" y="250">3</text>
<text x="58.2" y="260.9" transform="rotate(-90 58.2 260.9)">2</text>
<text x="63.2" y="260.9" transform="rotate(-90 63.2 260.9)">4</text>
<text x="10.5" y="285.7">F</text>
<text x="35" y="286.7">1</text>
<text x="85" y="286.7">2</text>
<text x="135" y="286.7">3</text>
<text x="185" y="286.7">4</text>
<text x="235" y="286.7">5</text>
<text x="285" y="286.7">6</text>
<text x="335" y="286.7">7</text>
<text x="385" y="286.7">8</text>
<text x="408.5" y="285.7">F</text>
</g>
<g font-size="1.8" fill="#008484">
<text x="22.8" y="17.9">+3.3VA</text>
<text x="33.5" y="25">C?</text>
<text x="33.7" y="27.3">10nF</text>
<text x="43.6" y="25">C?</text>
<text x="43.9" y="27.3">33pF</text>
<text x="53.8" y="25">C?</text>
<text x="54.1" y="27.3">33pF</text>
<text x="65.2" y="25">C?</text>
<text x="65.5" y="27.3">10nF</text>
<text x="23.6" y="34.3">GND</text>
<text x="175.2" y="30.6">+3.3VA</text>
<text x="284.9" y="35.1">C?</text>
<text x="23.4" y="37">+3.3V</text>
<text x="285.2" y="37.4">33pF</text>
<text x="33.5" y="44">C?</text>
<text x="33.7" y="46.3">33pF</text>
<text x="43.6" y="44">C?</text>
<text x="43.9" y="46.3">10nF</text>
<text x="161.7" y="45">100pF</text>
<text x="164.8" y="42.7">C?</text>
<text x="173.1" y="45.2">10uH</text>
<text x="175.6" y="42.6">L?</text>
<text x="181.7" y="42.7">L?</text>
<text x="182" y="45">10uH</text>
<text x="192.2" y="42.7">C?</text>
<text x="192.6" y="45">100pF</text>
<text x="280.1" y="44.5">GND</text>
<text x="23.6" y="53.4">GND</text>
<text x="168.4" y="52.1">GND</text>
<text x="187.4" y="52.1">GND</text>
<text x="198.3" y="53.4">T?</text>
<text x="231.2" y="52.7">C?</text>
<text x="192" y="55.7">B0310J50100AHF</text>
<text x="195.1" y="59.1">BP1</text>
<text x="201.2" y="59.1">UP</text>
<text x="229.9" y="55.1">100pF</text>
<text x="256.3" y="59.1">OUT1</text>
<text x="263.9" y="59.1">VCTL1</text>
<text x="281.9" y="57.6">100pF</text>
<text x="283.3" y="55.3">C?</text>
<text x="27.3" y="64.9">+3.3V</text>
<text x="195.1" y="62.9">BP2</text>
<text x="199.8" y="62.9">GND</text>
<text x="256.3" y="61.6">GND</text>
<text x="256.3" y="64.2">OUT2</text>
<text x="263.9" y="64.2">VCTL2</text>
<text x="264.2" y="61.6">INPUT</text>
<text x="31.1" y="71.9">R?</text>
<text x="207.7" y="67.3">GND</text>
<text x="240.7" y="71.2">GND</text>
<text x="284.9" y="70.7">C?</text>
<text x="31.3" y="74.3">10k</text>
<text x="285.2" y="73">33pF</text>
<text x="32.2" y="82.1">C?</text>
<text x="43.6" y="78.3">C?</text>
<text x="43.9" y="80.6">33pF</text>
<text x="55.1" y="78.3">C?</text>
<text x="55.3" y="80.6">33pF</text>
<text x="66.5" y="78.3">C?</text>
<text x="66.8" y="80.6">33pF</text>
<text x="77.9" y="78.3">C?</text>
<text x="78.2" y="80.6">33pF</text>
<text x="173.4" y="83.4" transform="rotate(-90 173.4 83.4)">ENX</text>
<text x="280.1" y="80">GND</text>
<text x="32.5" y="84.4">33pF</text>
<text x="38.8" y="87.7">GND</text>
<text x="50.2" y="87.7">GND</text>
<text x="61.7" y="87.7">GND</text>
<text x="73.1" y="87.7">GND</text>
<text x="145.5" y="88.9">GND</text>
<text x="168.3" y="85.9" transform="rotate(-90 168.3 85.9)">SDATA</text>
<text x="170.8" y="84.6" transform="rotate(-90 170.8 84.6)">SCLK</text>
<text x="175.9" y="86.9" transform="rotate(-90 175.9 86.9)">RESETX</text>
<text x="178.4" y="87.7" transform="rotate(-90 178.4 87.7)">MIX_OPP</text>
<text x="181" y="87.7" transform="rotate(-90 181 87.7)">MIX_OPN</text>
<text x="186.1" y="87.7" transform="rotate(-90 186.1 87.7)">GPO3/FM</text>
<text x="27.4" y="91.5">GND</text>
<text x="134.7" y="94.5">R?</text>
<text x="156" y="92.1">ENBL/GPO5</text>
<text x="156" y="94.7">EXT_LO</text>
<text x="183.5" y="90.7" transform="rotate(-90 183.5 90.7)">GPO4/LD/DO</text>
<text x="190" y="92.1">MIX_IPN</text>
<text x="190.1" y="94.7">MIX_IPP</text>
<text x="132.9" y="96.8">51k 1%</text>
<text x="137.6" y="101.8">+3.3VA</text>
<text x="156" y="97.2">EXT_LO_DEC</text>
<text x="156" y="99.7">REXT</text>
<text x="187.6" y="97.2">ANA_VDD2</text>
<text x="194.5" y="99.7">NC</text>
<text x="209.5" y="97.6">+3.3VA</text>
<text x="29.8" y="105">R?</text>
<text x="30" y="107.3">22k</text>
<text x="127.7" y="105.4">GND</text>
<text x="156" y="102.3">ANA_VDD1</text>
<text x="156" y="104.8">LFILT1</text>
<text x="156" y="107.4">LFILT2</text>
<text x="189.2" y="104.8">DIG_VDD</text>
<text x="194.5" y="107.4">NC</text>
<text x="194.5" y="102.3">NC</text>
<text x="209.6" y="105.2">+3.3V</text>
<text x="42.4" y="108.8">C?</text>
<text x="42.7" y="111.1">8.2pF</text>
<text x="48.4" y="112.3">R?</text>
<text x="66.1" y="112.3">R?</text>
<text x="156" y="109.9">LFILT3</text>
<text x="194.5" y="109.9">NC</text>
<text x="30.9" y="117.7">C?</text>
<text x="31.3" y="120">180pF</text>
<text x="48.1" y="114.6">470</text>
<text x="65.8" y="114.6">470</text>
<text x="61.4" y="120.2">C?</text>
<text x="61.8" y="122.5">330pF</text>
<text x="79.2" y="120.2">C?</text>
<text x="79.6" y="122.5">330pF</text>
<text x="168.3" y="120.9" transform="rotate(-90 168.3 120.9)">MODE/GPO6</text>
<text x="170.8" y="120.9" transform="rotate(-90 170.8 120.9)">REF_IN</text>
<text x="173.4" y="120.9" transform="rotate(-90 173.4 120.9)">NC</text>
<text x="175.9" y="120.9" transform="rotate(-90 175.9 120.9)">TM</text>
<text x="178.4" y="120.9" transform="rotate(-90 178.4 120.9)">NC</text>
<text x="181" y="120.9" transform="rotate(-90 181 120.9)">NC</text>
<text x="183.5" y="120.9" transform="rotate(-90 183.5 120.9)">GPO1/ADD1</text>
<text x="186.1" y="120.9" transform="rotate(-90 186.1 120.9)">GPO2/ADD2</text>
<text x="260.8" y="125.3">C?</text>
<text x="56.6" y="129.6">GND</text>
<text x="74.4" y="129.6">GND</text>
<text x="261.1" y="127.6">33pF</text>
<text x="173.4" y="134.7">GND</text>
<text x="260.8" y="138">C?</text>
<text x="261.2" y="140.3">100pF</text>
<text x="256" y="147.4">GND</text>
<text x="198.7" y="158.9">+3.3V</text>
<text x="20.9" y="172.2">RF_IN</text>
<text x="22.4" y="169.9">J?</text>
<text x="185.9" y="169.7">C?</text>
<text x="186.2" y="172">0.1uF</text>
<text x="212.7" y="169.7">R?</text>
<text x="212.9" y="172">10k</text>
<text x="181.1" y="179.1">GND</text>
<text x="189.1" y="178.3">BSS315P</text>
<text x="194.8" y="176">Q?</text>
<text x="19.8" y="185.5">GND</text>
<text x="38.9" y="185.5" transform="rotate(-90 38.9 185.5)">100pF</text>
<text x="41.2" y="184.1" transform="rotate(-90 41.2 184.1)">C?</text>
<text x="208.7" y="191.3">C?</text>
<text x="218.9" y="191.3">C?</text>
<text x="43.6" y="197.7">C?</text>
<text x="85.3" y="194.9">33pF</text>
<text x="87.4" y="192.6">C?</text>
<text x="121.1" y="192.6">C?</text>
<text x="121.4" y="194.9">33pF</text>
<text x="209" y="193.6">10nF</text>
<text x="219.2" y="193.6">0.1uF</text>
<text x="241.8" y="192.6">C?</text>
<text x="242" y="194.9">33pF</text>
<text x="271" y="192.6">C?</text>
<text x="271.2" y="194.9">33pF</text>
<text x="43.9" y="200">33pF</text>
<text x="67.4" y="203.9">C?</text>
<text x="90.6" y="202">GND</text>
<text x="116.3" y="202">GND</text>
<text x="148.6" y="203.6">100pF</text>
<text x="150" y="201.3">C?</text>
<text x="183" y="201.4">U?</text>
<text x="195.9" y="202.7">12nH</text>
<text x="198.2" y="200.1">L?</text>
<text x="203.9" y="200.7">GND</text>
<text x="208.3" y="203.6">100pF</text>
<text x="209.7" y="201.3">C?</text>
<text x="214.1" y="200.7">GND</text>
<text x="236.9" y="202">GND</text>
<text x="266.1" y="202">GND</text>
<text x="299.7" y="203.6">100pF</text>
<text x="301.1" y="201.3">C?</text>
<text x="38.8" y="207">GND</text>
<text x="66" y="206.2">100pF</text>
<text x="106.7" y="208.7">100pF</text>
<text x="108.1" y="206.4">C?</text>
<text x="173.7" y="207.7">RF_IN</text>
<text x="183.3" y="207.7">RF_OUT/VDD</text>
<text x="251.5" y="208.7">100pF</text>
<text x="252.8" y="206.4">C?</text>
<text x="44.2" y="215.3">VCTL2</text>
<text x="44.2" y="212.8">INPUT</text>
<text x="44.2" y="210.2">VCTL1</text>
<text x="52.7" y="210.2">OUT1</text>
<text x="52.7" y="215.3">OUT2</text>
<text x="53.5" y="212.8">GND</text>
<text x="79.8" y="210.2">OUT1</text>
<text x="79.8" y="212.8">GND</text>
<text x="79.8" y="215.3">OUT2</text>
<text x="87.4" y="215.3">VCTL2</text>
<text x="87.4" y="210.2">VCTL1</text>
<text x="87.7" y="212.8">INPUT</text>
<text x="124.2" y="215.3">VCTL2</text>
<text x="124.2" y="212.8">INPUT</text>
<text x="124.2" y="210.2">VCTL1</text>
<text x="132.7" y="210.2">OUT1</text>
<text x="132.7" y="215.3">OUT2</text>
<text x="133.5" y="212.8">GND</text>
<text x="148.6" y="213.8">100pF</text>
<text x="150" y="211.5">C?</text>
<text x="184.8" y="213.7" transform="rotate(-90 184.8 213.7)">GND</text>
<text x="208.3" y="213.8">100pF</text>
<text x="209.7" y="211.5">C?</text>
<text x="224.5" y="210.2">OUT1</text>
<text x="224.5" y="212.8">GND</text>
<text x="224.5" y="215.3">OUT2</text>
<text x="232.1" y="215.3">VCTL2</text>
<text x="232.1" y="210.2">VCTL1</text>
<text x="232.4" y="212.8">INPUT</text>
<text x="270.3" y="215.3">VCTL2</text>
<text x="270.3" y="212.8">INPUT</text>
<text x="270.3" y="210.2">VCTL1</text>
<text x="278.7" y="210.2">OUT1</text>
<text x="278.7" y="215.3">OUT2</text>
<text x="279.5" y="212.8">GND</text>
<text x="299.7" y="215.1">100pF</text>
<text x="301.1" y="212.8">C?</text>
<text x="320.3" y="215.8">B0310J50100AHF</text>
<text x="326.6" y="213.4">T?</text>
<text x="25.6" y="221.6">33pF</text>
<text x="27.7" y="219.3">C?</text>
<text x="66.8" y="221">GND</text>
<text x="95" y="220.5">C?</text>
<text x="323.3" y="219.1">UP</text>
<text x="328.5" y="219.1">BP1</text>
<text x="92.9" y="222.8">33pF</text>
<text x="118.6" y="226.9">C?</text>
<text x="143" y="227.4">GND</text>
<text x="182.3" y="222.3">GND</text>
<text x="215.3" y="227.4">GND</text>
<text x="245.6" y="225.6">C?</text>
<text x="245.8" y="227.9">33pF</text>
<text x="264.6" y="225.6">C?</text>
<text x="264.9" y="227.9">33pF</text>
<text x="289" y="227.4">GND</text>
<text x="315.7" y="227.4">GND</text>
<text x="323.3" y="222.9">GND</text>
<text x="328.5" y="222.9">BP2</text>
<text x="30.9" y="228.6">GND</text>
<text x="98.2" y="229.9">GND</text>
<text x="118.8" y="229.2">33pF</text>
<text x="59.3" y="239.1">FL?</text>
<text x="113.7" y="236.3">GND</text>
<text x="240.7" y="235">GND</text>
<text x="259.8" y="235">GND</text>
<text x="43.8" y="245" transform="rotate(-90 43.8 245)">C?</text>
<text x="51.7" y="241.4">DEA162690LT-5064A1</text>
<text x="86.5" y="244.5">C?</text>
<text x="41.5" y="246.4" transform="rotate(-90 41.5 246.4)">100pF</text>
<text x="46.5" y="250.9">IN/OUT_PORT</text>
<text x="63.6" y="250.9">OUT/IN_PORT</text>
<text x="85.1" y="246.8">100pF</text>
<text x="59.1" y="257.1" transform="rotate(-90 59.1 257.1)">GND_1</text>
<text x="64.1" y="257.1" transform="rotate(-90 64.1 257.1)">GND_2</text>
<text x="56.6" y="270.5">GND</text>
</g>
<g font-size="1.8" fill="#0000c2">
<text x="179.1" y="58.5">100 Ohms</text>
<text x="213.4" y="56.9">50 Ohms</text>
<text x="295.9" y="59.4">50 Ohms</text>
<text x="179.1" y="60.7">Diferencial</text>
<text x="242.6" y="116.6">Divisor capacitivo, 3.3Vpp -&gt; 0.8Vpp</text>
<text x="115.6" y="159.8">Amplificador 14dBm</text>
<text x="285.8" y="208.1">Al MAX2837</text>
<text x="285.9" y="209.3">1</text>
<text x="285.8" y="217">Al RFFC5072</text>
<text x="308.6" y="220.7">50 Ohms</text>
<text x="348" y="219.8">100 Ohms</text>
<text x="348" y="222">Diferencial</text>
<text x="21.6" y="270.3">Filtro pasa banda (699-2690MHz)</text>
</g>
<text font-size="1.4" fill="#008484" x="179.6" y="203.4">MAAL-010200</text>
</svg>
